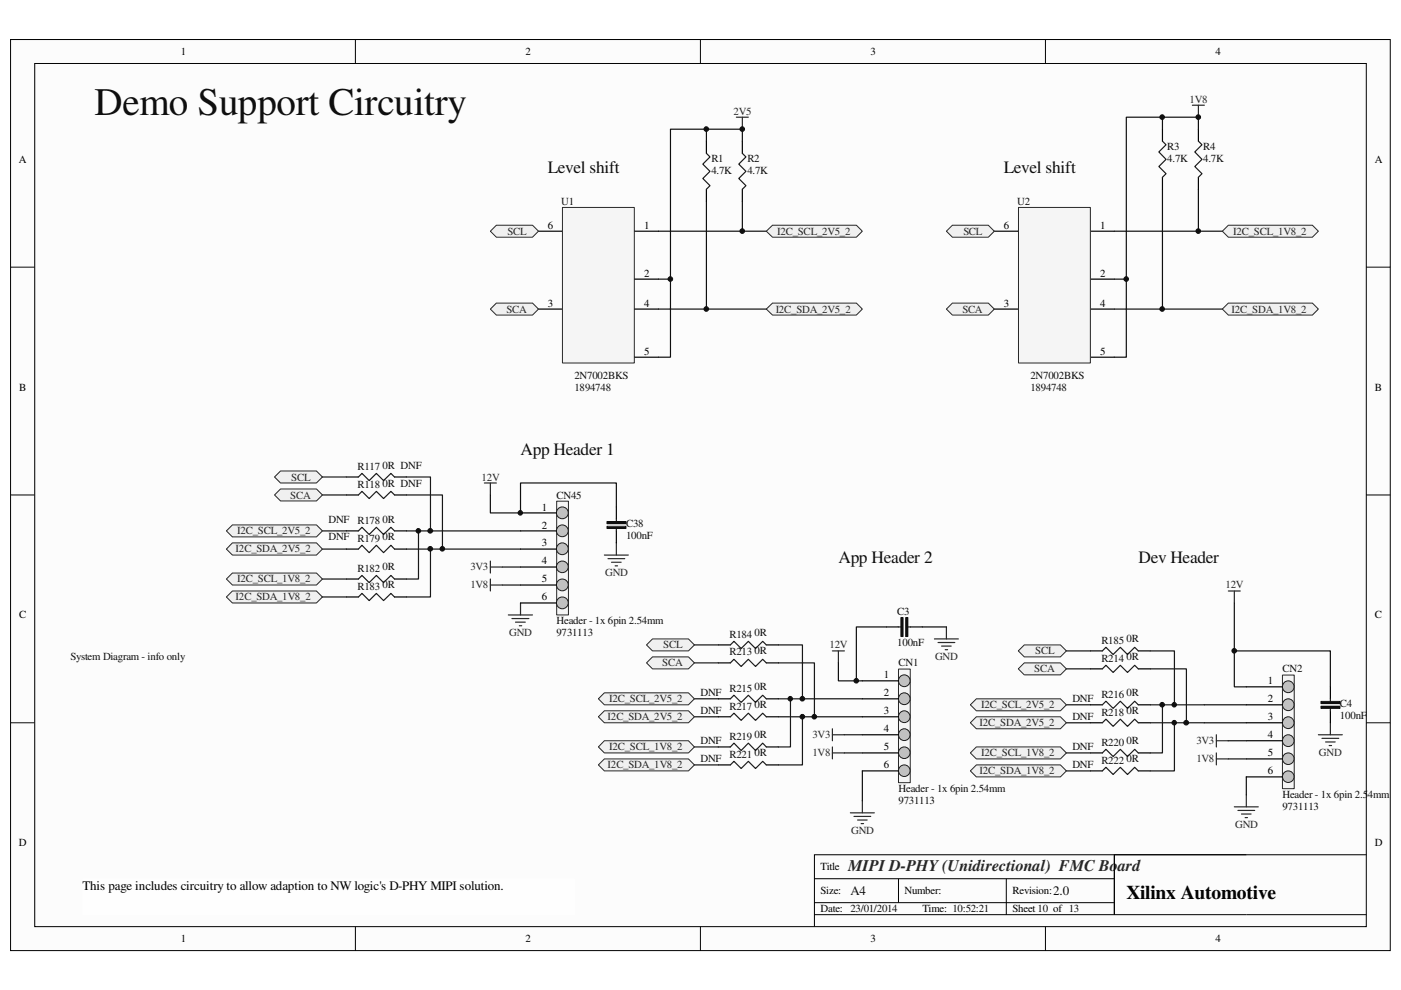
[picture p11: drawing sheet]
<svg xmlns="http://www.w3.org/2000/svg" width="297mm" height="210mm" viewBox="0 0 297 210" stroke-linecap="round" stroke-linejoin="round" font-family="sans-serif">
<path d="M2.3 8.4h292.5v193.1h-292.5z" fill="#fcfcfc"/>
<path d="M2.2 8.4h292.6v193.1h-292.6z" fill="none" stroke="#000" stroke-width=".21"/>
<path d="M7.4 13.5h282.3v183h-282.3z" fill="#fcfcfc"/>
<g fill="none" stroke="#000" stroke-width=".21">
<path d="M7.4 13.5h282.3v183h-282.3zM75.3 8.3v5.1M148.5 8.3v5.1M221.7 8.3v5.1M2.2 56.6h5.1M289.7 56.6h5.1M2.2 104.9h5.1M289.7 104.9h5.1M2.2 153.2h5.1M289.7 153.2h5.1M75.3 196.5v5.1M148.5 196.5v5.1"/>
<path d="M172.7 186.3h63.6M172.7 193.9h117M172.7 191.4h63.6M190.5 186.3v5.1M213.4 186.3v7.6M221.7 196.5v5.1M236.3 181.2v12.7v-12.7h53.4M264.2 181.2h-91.5v15.3"/>
</g>
<g fill="none" stroke="#262626" stroke-width=".25">
<path d="M252.8 22.3h2.6M254.1 22.3v2.5M176.5 138h2.5M177.8 138v2.5M198.1 135.5h5.1M198.9 136.2h3.5M199.6 137h2.1M200.4 137.8h.5M200.7 132.9v2.6M180.3 172.3h5.1M181.1 173.1h3.5M181.8 173.9h2.1"/>
<path d="M182.6 174.6h.5M182.8 169.8v2.5"/>
</g>
<path d="M182.8 163.4v6.4" fill="none" stroke="#0e0e0e" stroke-width=".25"/>
<path d="M210.8 49h5.1M231.2 59.2h5.1M231.2 49h5.1M210.8 65.5h5.1M231.2 65.5h5.1M231.2 75.7h5.1" fill="none" stroke="#000" stroke-width=".25"/>
<path d="M228.6 54.1l1.3 2.5h-2.5z" fill="#1c1c1c"/>
<path d="M228.6 54.1l1.3 2.5h-2.5z" fill="none" stroke="#1c1c1c" stroke-width=".21"/>
<path d="M227.4 53.3v.8h2.5v.8" fill="none" stroke="#1c1c1c" stroke-width=".25"/>
<path d="M227.4 50.3h2.5l-1.3 2.5z" fill="#1c1c1c"/>
<path d="M227.4 50.3h2.5l-1.3 2.5z" fill="none" stroke="#1c1c1c" stroke-width=".21"/>
<path d="M227.4 52.1v.7h2.5v.8" fill="none" stroke="#1c1c1c" stroke-width=".25"/>
<path d="M222.3 46.5l2.5-1.3v2.6z" fill="#1c1c1c"/>
<path d="M222.3 46.5l2.5-1.3v2.6z" fill="none" stroke="#1c1c1c" stroke-width=".21"/>
<path d="M219.7 52.8h5.1M222.3 52.8v6.4h8.9M222.3 45.2v2.6M231.2 49h-8.9v2.1" fill="none" stroke="#1c1c1c" stroke-width=".25"/>
<path d="M221.8 50h1l-.5 1.4z" fill="#1c1c1c"/>
<path d="M221.8 50h1l-.5 1.4z" fill="none" stroke="#1c1c1c" stroke-width=".21"/>
<g fill="none" stroke="#1c1c1c" stroke-width=".25">
<path d="M215.9 49h4.4v2.6M218.1 49a.31 .31 0 0 1 .5-.3 .31 .31 0 0 1 0 .6h-.3l-.2-.2M218.5 49v-2.5h10.1v6.3M219.7 51.6h1.1M221.5 51.6h1.6M223.8 51.6h1M224 49a.31 .31 0 0 1 .4-.3 .31 .31 0 0 1 0 .6l-.3-.1-.1-.1M224.3 49v2.6M228.3 49a.32 .32 0 0 1 .3-.3 .32 .32 0 0 1 .3 .3 .32 .32 0 0 1-.3 .3l-.3-.2M228.6 50.3v8.9"/>
<circle cx="228.6" cy="59.2" r=".32"/>
</g>
<path d="M228.6 70.6l1.3 2.6h-2.5z" fill="#1c1c1c"/>
<path d="M228.6 70.6l1.3 2.6h-2.5z" fill="none" stroke="#1c1c1c" stroke-width=".21"/>
<path d="M227.4 69.8v.8h2.5v.8" fill="none" stroke="#1c1c1c" stroke-width=".25"/>
<path d="M227.4 66.8h2.5l-1.3 2.5z" fill="#1c1c1c"/>
<path d="M227.4 66.8h2.5l-1.3 2.5z" fill="none" stroke="#1c1c1c" stroke-width=".21"/>
<path d="M227.4 68.6v.7h2.5v.8" fill="none" stroke="#1c1c1c" stroke-width=".25"/>
<path d="M222.3 63l2.5-1.3v2.6z" fill="#1c1c1c"/>
<path d="M222.3 63l2.5-1.3v2.6z" fill="none" stroke="#1c1c1c" stroke-width=".21"/>
<path d="M219.7 69.3h5.1M222.3 69.3v5.2h6.3M222.3 61.7v2.6M231.2 65.5h-8.9v2.1" fill="none" stroke="#1c1c1c" stroke-width=".25"/>
<path d="M221.8 66.5h1l-.5 1.4z" fill="#1c1c1c"/>
<path d="M221.8 66.5h1l-.5 1.4z" fill="none" stroke="#1c1c1c" stroke-width=".21"/>
<g fill="none" stroke="#1c1c1c" stroke-width=".25">
<path d="M215.9 65.5h4.4v2.6M218.1 65.5a.3 .3 0 0 1 .5-.2 .3 .3 0 0 1 0 .5 .3 .3 0 0 1-.5-.2M218.5 65.5v-2.5h10.1v6.3M219.7 68.1h1.1M221.5 68.1h1.6M223.8 68.1h1M224 65.5a.31 .31 0 0 1 .3-.3 .31 .31 0 0 1 .3 .3 .31 .31 0 0 1-.3 .3l-.3-.2M224.3 65.5v2.6M228.3 65.5a.31 .31 0 0 1 .3-.3 .31 .31 0 0 1 .3 .3 .31 .31 0 0 1-.3 .3l-.3-.2M228.6 74.5v1.2h2.6M228.6 66.8v3.8M228.6 71.9v3.8"/>
<circle cx="228.6" cy="74.4" r=".3"/>
</g>
<path d="M216 44h15.2v33h-15.2z" fill="#f5f5f5"/>
<path d="M215.9 44h15.3v33h-15.3z" fill="none" stroke="#262626" stroke-width=".21"/>
<path d="M246.5 24.8v2.6M236.3 49h22.9M246.5 40.1v25.4M254.1 40.1v8.9M236.3 65.5h22.9" fill="none" stroke="#0e0e0e" stroke-width=".25"/>
<path d="M156.1 24.8h2.6M157.4 24.8v2.6M260.4 125.3h2.6M261.7 125.3v2.5M261.7 171.1h5.1M262.5 171.8h3.5M263.2 172.6h2.1M264 173.4h.5M264.2 168.5v2.6" fill="none" stroke="#262626" stroke-width=".25"/>
<path d="M114.2 49h5M134.5 59.2h5.1M134.5 49h5.1M114.2 65.5h5M134.5 65.5h5.1M134.5 75.7h5.1" fill="none" stroke="#000" stroke-width=".25"/>
<path d="M131.9 54.1l1.3 2.5h-2.5z" fill="#1c1c1c"/>
<path d="M131.9 54.1l1.3 2.5h-2.5z" fill="none" stroke="#1c1c1c" stroke-width=".21"/>
<path d="M130.7 53.3v.8h2.5v.8" fill="none" stroke="#1c1c1c" stroke-width=".25"/>
<path d="M130.7 50.3h2.5l-1.3 2.5z" fill="#1c1c1c"/>
<path d="M130.7 50.3h2.5l-1.3 2.5z" fill="none" stroke="#1c1c1c" stroke-width=".21"/>
<path d="M130.7 52.1v.7h2.5v.8" fill="none" stroke="#1c1c1c" stroke-width=".25"/>
<path d="M125.6 46.5l2.5-1.3v2.6z" fill="#1c1c1c"/>
<path d="M125.6 46.5l2.5-1.3v2.6z" fill="none" stroke="#1c1c1c" stroke-width=".21"/>
<path d="M123.1 52.8h5M125.6 52.8v6.4h8.9M125.6 45.2v2.6M134.5 49h-8.9v2.1" fill="none" stroke="#1c1c1c" stroke-width=".25"/>
<path d="M125.1 50h1l-.5 1.4z" fill="#1c1c1c"/>
<path d="M125.1 50h1l-.5 1.4z" fill="none" stroke="#1c1c1c" stroke-width=".21"/>
<g fill="none" stroke="#1c1c1c" stroke-width=".25">
<path d="M119.2 49h4.4v2.6M121.5 49a.32 .32 0 0 1 .3-.3 .32 .32 0 0 1 .3 .3 .32 .32 0 0 1-.4 .3l-.2-.2M121.8 49v-2.5h10.1v6.3M123.1 51.6h1M124.8 51.6h1.6M127.1 51.6h1M127.3 49a.32 .32 0 0 1 .3-.3 .32 .32 0 0 1 .3 .3 .32 .32 0 0 1-.3 .3l-.3-.2M127.6 49v2.6M131.7 49a.31 .31 0 0 1 .4-.3 .31 .31 0 0 1 0 .6h-.3l-.1-.2M131.9 50.3v8.9"/>
<circle cx="132" cy="59.2" r=".31"/>
</g>
<path d="M131.9 70.6l1.3 2.6h-2.5z" fill="#1c1c1c"/>
<path d="M131.9 70.6l1.3 2.6h-2.5z" fill="none" stroke="#1c1c1c" stroke-width=".21"/>
<path d="M130.7 69.8v.8h2.5v.8" fill="none" stroke="#1c1c1c" stroke-width=".25"/>
<path d="M130.7 66.8h2.5l-1.3 2.5z" fill="#1c1c1c"/>
<path d="M130.7 66.8h2.5l-1.3 2.5z" fill="none" stroke="#1c1c1c" stroke-width=".21"/>
<path d="M130.7 68.6v.7h2.5v.8" fill="none" stroke="#1c1c1c" stroke-width=".25"/>
<path d="M125.6 63l2.5-1.3v2.6z" fill="#1c1c1c"/>
<path d="M125.6 63l2.5-1.3v2.6z" fill="none" stroke="#1c1c1c" stroke-width=".21"/>
<path d="M123.1 69.3h5M125.6 69.3v5.2h6.3M125.6 61.7v2.6M134.5 65.5h-8.9v2.1" fill="none" stroke="#1c1c1c" stroke-width=".25"/>
<path d="M125.1 66.5h1l-.5 1.4z" fill="#1c1c1c"/>
<path d="M125.1 66.5h1l-.5 1.4z" fill="none" stroke="#1c1c1c" stroke-width=".21"/>
<g fill="none" stroke="#1c1c1c" stroke-width=".25">
<path d="M119.2 65.5h4.4v2.6M121.5 65.5a.31 .31 0 0 1 .3-.3 .31 .31 0 0 1 .3 .3 .31 .31 0 0 1-.4 .3l-.2-.2M121.8 65.5v-2.5h10.1v6.3M123.1 68.1h1M124.8 68.1h1.6M127.1 68.1h1M127.3 65.5a.31 .31 0 0 1 .3-.3 .31 .31 0 0 1 .3 .3 .31 .31 0 0 1-.3 .3l-.3-.2M127.6 65.5v2.6M131.7 65.5a.3 .3 0 0 1 .4-.2 .3 .3 0 0 1 0 .5 .3 .3 0 0 1-.4-.2M131.9 74.5v1.2h2.6M131.9 66.8v3.8M131.9 71.9v3.8"/>
<circle cx="131.9" cy="74.4" r=".3"/>
</g>
<path d="M119.3 44h15.2v33h-15.2z" fill="#f5f5f5"/>
<path d="M119.2 44h15.3v33h-15.3z" fill="none" stroke="#262626" stroke-width=".21"/>
<path d="M149.8 27.4v2.5M139.6 49h22.9M149.8 42.7v22.8M157.4 42.7v6.3M139.6 65.5h22.9M177.8 140.5v3.9h5" fill="none" stroke="#0e0e0e" stroke-width=".25"/>
<path d="M17.6 186.4h104.2v7.5h-104.2z" fill="#fefefe"/>
<path d="M17.5 186.4h104.3v7.5h-104.3z" fill="none" stroke="#fefefe" stroke-width=".21"/>
<g fill="none" stroke="#262626" stroke-width=".25">
<path d="M102.7 102.4h2.5M104 102.4v2.5M128.1 117.7h5.1M128.9 118.4h3.6M129.7 119.2h2M130.4 120h.5M130.7 115.1v2.6M107.8 130.4h5.1M108.5 131.1h3.6M109.3 131.9h2.1M110.1 132.7h.5M110.4 127.8v2.6"/>
<path d="M279.5 155.8h5.1M280.3 156.5h3.5M281 157.3h2.1M281.8 158.1h.5M282.1 153.2v2.6"/>
</g>
<g fill="none" stroke="#0e0e0e" stroke-width=".25">
<path d="M157.4 29.9v-2.5h-15.2v31.8M254.1 27.4v-2.6h-15.3v34.4M139.6 59.2h2.6M142.2 59.2v16.5h-2.6M236.3 59.2h2.5M238.8 59.2v16.5h-2.5M68.4 112.6h5M68.4 116.4h5M86.2 112.6h24.2M86.2 116.4h24.2M187.9 132.9h-6.3v11.5M195.6 132.9h5.1"/>
<path d="M261.7 138h20.4v7.6M170.1 148.2h12.7M170.1 152h12.7M255.4 149.4h8.8M255.4 153.2h8.8"/>
</g>
<g fill="none" stroke="#000" stroke-width=".25">
<path d="M149.8 29.9v2.6M157.4 29.9v2.6M246.5 27.4v2.5M246.5 37.6v2.5M254.1 27.4v2.5M254.1 37.6v2.5M149.8 40.1v2.6M157.4 40.1v2.6M73.4 112.6h2.6M73.4 116.4h2.6M83.6 112.6h2.6M83.6 116.4h2.6"/>
<path d="M130.7 107.5v2.5M130.7 112.6v2.5M187.9 132.9h2.6M193 132.9h2.6M282.1 145.6v2.6M282.1 150.7v2.5"/>
</g>
<path d="M149.8 32.5l.7 .8-1.5 1.5 1.5 1.5-1.5 1.5 1.5 1.6-.7 .7M157.4 32.5l.8 .8-1.6 1.5 1.6 1.5-1.6 1.5 1.6 1.6-.8 .7M246.5 29.9l.7 .8-1.5 1.5 1.5 1.6-1.5 1.5 1.5 1.5-.7 .8M254.1 29.9l.7 .8-1.5 1.5 1.5 1.6-1.5 1.5 1.5 1.5-.7 .8M76 112.6l.7-.8 1.6 1.5 1.5-1.5 1.5 1.5 1.6-1.5 .7 .8M76 116.4l.7-.8 1.6 1.6 1.5-1.6 1.5 1.6 1.6-1.6 .7 .8M130.7 110v.5M130.7 112.1v.5M190.5 132.9h.5M192.5 132.9h.5M282.1 148.2v.5M282.1 150.2v.5" fill="none" stroke="#1c1c1c" stroke-width=".25"/>
<path d="M128.7 110.8h4M128.7 111.8h4M191.3 131v4M192.3 131v4M280.1 149h4M280.1 150h4" fill="none" stroke="#0e0e0e" stroke-width=".42"/>
<path d="M128.7 110.6h4v.4h-4zM128.7 111.6h4v.5h-4zM191 130.9h.5v4.1h-.5zM192 130.9h.5v4.1h-.5zM280.1 148.7h4v.5h-4zM280.1 149.7h4v.5h-4z" fill="none" stroke="#0e0e0e" stroke-width=".21"/>
<path d="M104 49l1.2-1.2h7.7l1.3 1.2-1.3 1.3h-7.7z" fill-rule="evenodd" fill="#f0f0f0"/>
<path d="M104 49l1.2-1.2h7.7l1.3 1.2-1.3 1.3h-7.7z" fill="none" stroke="#262626" stroke-width=".21"/>
<path d="M104 65.5l1.2-1.2h7.7l1.3 1.2-1.3 1.3h-7.7z" fill-rule="evenodd" fill="#f0f0f0"/>
<path d="M104 65.5l1.2-1.2h7.7l1.3 1.2-1.3 1.3h-7.7z" fill="none" stroke="#262626" stroke-width=".21"/>
<path d="M200.7 49l1.2-1.2h7.6l1.3 1.2-1.3 1.3h-7.6z" fill-rule="evenodd" fill="#f0f0f0"/>
<path d="M200.7 49l1.2-1.2h7.6l1.3 1.2-1.3 1.3h-7.6z" fill="none" stroke="#262626" stroke-width=".21"/>
<path d="M200.7 65.5l1.2-1.2h7.6l1.3 1.2-1.3 1.3h-7.6z" fill-rule="evenodd" fill="#f0f0f0"/>
<path d="M200.7 65.5l1.2-1.2h7.6l1.3 1.2-1.3 1.3h-7.6z" fill="none" stroke="#262626" stroke-width=".21"/>
<path d="M162.5 49l1.3-1.2h17.8l1.2 1.2-1.2 1.3h-17.8z" fill-rule="evenodd" fill="#f0f0f0"/>
<path d="M162.5 49l1.3-1.2h17.8l1.2 1.2-1.2 1.3h-17.8z" fill="none" stroke="#262626" stroke-width=".21"/>
<path d="M162.5 65.5l1.3-1.2h17.8l1.2 1.2-1.2 1.3h-17.8z" fill-rule="evenodd" fill="#f0f0f0"/>
<path d="M162.5 65.5l1.3-1.2h17.8l1.2 1.2-1.2 1.3h-17.8z" fill="none" stroke="#262626" stroke-width=".21"/>
<path d="M259.2 49l1.2-1.2h17.9l1.2 1.2-1.2 1.3h-17.9z" fill-rule="evenodd" fill="#f0f0f0"/>
<path d="M259.2 49l1.2-1.2h17.9l1.2 1.2-1.2 1.3h-17.9z" fill="none" stroke="#262626" stroke-width=".21"/>
<path d="M259.2 65.5l1.2-1.2h17.9l1.2 1.2-1.2 1.3h-17.9z" fill-rule="evenodd" fill="#f0f0f0"/>
<path d="M259.2 65.5l1.2-1.2h17.9l1.2 1.2-1.2 1.3h-17.9z" fill="none" stroke="#262626" stroke-width=".21"/>
<path d="M261.7 127.8v17.8h2.5M264.2 164.7v3.8" fill="none" stroke="#0e0e0e" stroke-width=".25"/>
<path d="M48 112.6l1.3-1.3h17.8l1.3 1.3-1.3 1.2h-17.8z" fill-rule="evenodd" fill="#f0f0f0"/>
<path d="M48 112.6l1.3-1.3h17.8l1.3 1.3-1.3 1.2h-17.8z" fill="none" stroke="#262626" stroke-width=".21"/>
<path d="M49.3 115.1h17.8l1.3 1.3-1.3 1.3h-17.8l-1.3-1.3z" fill-rule="evenodd" fill="#f0f0f0"/>
<path d="M49.3 115.1h17.8l1.3 1.3-1.3 1.3h-17.8l-1.3-1.3z" fill="none" stroke="#262626" stroke-width=".21"/>
<path d="M48 122.8l1.3-1.3h17.8l1.3 1.3-1.3 1.2h-17.8z" fill-rule="evenodd" fill="#f0f0f0"/>
<path d="M48 122.8l1.3-1.3h17.8l1.3 1.3-1.3 1.2h-17.8z" fill="none" stroke="#262626" stroke-width=".21"/>
<path d="M48 126.6l1.3-1.3h17.8l1.3 1.3-1.3 1.2h-17.8z" fill-rule="evenodd" fill="#f0f0f0"/>
<path d="M48 126.6l1.3-1.3h17.8l1.3 1.3-1.3 1.2h-17.8z" fill="none" stroke="#262626" stroke-width=".21"/>
<path d="M73.4 101.1h2.6M73.4 104.9h2.6M83.6 101.1h2.6M83.6 104.9h2.6M73.4 122.8h2.6M73.4 126.6h2.6M83.6 122.8h2.6M83.6 126.6h2.6" fill="none" stroke="#000" stroke-width=".25"/>
<path d="M76 101.1l.7-.7 1.6 1.5 1.5-1.5 1.5 1.5 1.6-1.5 .7 .7M76 104.9l.7-.7 1.6 1.5 1.5-1.5 1.5 1.5 1.6-1.5 .7 .7M76 122.8l.7-.8 1.6 1.5 1.5-1.5 1.5 1.5 1.6-1.5 .7 .8M76 126.6l.7-.8 1.6 1.5 1.5-1.5 1.5 1.5 1.6-1.5 .7 .8" fill="none" stroke="#1c1c1c" stroke-width=".25"/>
<path d="M88.7 112.6v10.2h-2.5M91.3 116.4v10.2h-5.1M68.4 122.8h5M68.4 126.6h5" fill="none" stroke="#151515" stroke-width=".25"/>
<path d="M58.2 101.1l1.3-1.2h7.6l1.3 1.2-1.3 1.3h-7.6z" fill-rule="evenodd" fill="#f0f0f0"/>
<path d="M58.2 101.1l1.3-1.2h7.6l1.3 1.2-1.3 1.3h-7.6z" fill="none" stroke="#262626" stroke-width=".21"/>
<path d="M58.2 104.9l1.3-1.2h7.6l1.3 1.2-1.3 1.3h-7.6z" fill-rule="evenodd" fill="#f0f0f0"/>
<path d="M58.2 104.9l1.3-1.2h7.6l1.3 1.2-1.3 1.3h-7.6z" fill="none" stroke="#262626" stroke-width=".21"/>
<path d="M68.4 101.1h5M68.4 104.9h5M86.2 101.1h5.1v11.5M86.2 104.9h7.6v11.5" fill="none" stroke="#151515" stroke-width=".25"/>
<path d="M147.2 148.2h5.1M147.2 152h5.1" fill="none" stroke="#0e0e0e" stroke-width=".25"/>
<path d="M152.3 148.2h2.6M152.3 152h2.6M162.5 148.2h2.6M162.5 152h2.6" fill="none" stroke="#000" stroke-width=".25"/>
<path d="M154.9 148.2l.7-.8 1.5 1.5 1.6-1.5 1.5 1.5 1.5-1.5 .8 .8M154.9 152l.7-.8 1.5 1.5 1.6-1.5 1.5 1.5 1.5-1.5 .8 .8" fill="none" stroke="#1c1c1c" stroke-width=".25"/>
<path d="M126.9 148.2l1.2-1.3h17.9l1.2 1.3-1.2 1.2h-17.9z" fill-rule="evenodd" fill="#f0f0f0"/>
<path d="M126.9 148.2l1.2-1.3h17.9l1.2 1.3-1.2 1.2h-17.9z" fill="none" stroke="#262626" stroke-width=".21"/>
<path d="M126.9 152l1.2-1.3h17.9l1.2 1.3-1.2 1.2h-17.9z" fill-rule="evenodd" fill="#f0f0f0"/>
<path d="M126.9 152l1.2-1.3h17.9l1.2 1.3-1.2 1.2h-17.9z" fill="none" stroke="#262626" stroke-width=".21"/>
<path d="M128.1 157.1h17.9l1.2 1.3-1.2 1.2h-17.9l-1.2-1.2z" fill-rule="evenodd" fill="#f0f0f0"/>
<path d="M128.1 157.1h17.9l1.2 1.3-1.2 1.2h-17.9l-1.2-1.2z" fill="none" stroke="#262626" stroke-width=".21"/>
<path d="M126.9 162.2l1.2-1.3h17.9l1.2 1.3-1.2 1.2h-17.9z" fill-rule="evenodd" fill="#f0f0f0"/>
<path d="M126.9 162.2l1.2-1.3h17.9l1.2 1.3-1.2 1.2h-17.9z" fill="none" stroke="#262626" stroke-width=".21"/>
<path d="M152.3 136.7h2.6M162.5 136.7h2.6M152.3 158.4h2.6M152.3 140.5h2.6M162.5 158.4h2.6M162.5 140.5h2.6M152.3 162.2h2.6M162.5 162.2h2.6" fill="none" stroke="#000" stroke-width=".25"/>
<path d="M154.9 136.7l.7-.7 1.5 1.5 1.6-1.5 1.5 1.5 1.5-1.5 .8 .7M154.9 158.4l.7-.8 1.5 1.5 1.6-1.5 1.5 1.5 1.5-1.5 .8 .8M154.9 140.5l.7-.7 1.5 1.5 1.6-1.5 1.5 1.5 1.5-1.5 .8 .7M154.9 162.2l.7-.8 1.5 1.5 1.6-1.5 1.5 1.5 1.5-1.5 .8 .8" fill="none" stroke="#1c1c1c" stroke-width=".25"/>
<path d="M147.2 158.4h5.1M167.6 148.2v10.2h-2.5M170.1 152v10.2h-5M147.2 162.2h5.1" fill="none" stroke="#151515" stroke-width=".25"/>
<path d="M137.1 136.7l1.2-1.2h7.7l1.2 1.2-1.2 1.3h-7.7z" fill-rule="evenodd" fill="#f0f0f0"/>
<path d="M137.1 136.7l1.2-1.2h7.7l1.2 1.2-1.2 1.3h-7.7z" fill="none" stroke="#262626" stroke-width=".21"/>
<path d="M137.1 140.5l1.2-1.2h7.7l1.2 1.2-1.2 1.3h-7.7z" fill-rule="evenodd" fill="#f0f0f0"/>
<path d="M137.1 140.5l1.2-1.2h7.7l1.2 1.2-1.2 1.3h-7.7z" fill="none" stroke="#262626" stroke-width=".21"/>
<path d="M147.2 136.7h5.1M165.1 136.7h5v11.5M147.2 140.5h5.1M165.1 140.5h7.6v11.5" fill="none" stroke="#151515" stroke-width=".25"/>
<path d="M226.1 149.4h5.1M226.1 153.2h5.1" fill="none" stroke="#0e0e0e" stroke-width=".25"/>
<path d="M231.2 149.4h2.5M231.2 153.2h2.5M241.3 149.4h2.6M241.3 153.2h2.6" fill="none" stroke="#000" stroke-width=".25"/>
<path d="M233.7 149.4l.8-.7 1.5 1.5 1.5-1.5 1.6 1.5 1.5-1.5 .7 .7M233.7 153.2l.8-.7 1.5 1.5 1.5-1.5 1.6 1.5 1.5-1.5 .7 .7" fill="none" stroke="#1c1c1c" stroke-width=".25"/>
<path d="M205.7 149.4l1.3-1.2h17.8l1.3 1.2-1.3 1.3h-17.8z" fill-rule="evenodd" fill="#f0f0f0"/>
<path d="M205.7 149.4l1.3-1.2h17.8l1.3 1.2-1.3 1.3h-17.8z" fill="none" stroke="#262626" stroke-width=".21"/>
<path d="M205.7 153.2l1.3-1.2h17.8l1.3 1.2-1.3 1.3h-17.8z" fill-rule="evenodd" fill="#f0f0f0"/>
<path d="M205.7 153.2l1.3-1.2h17.8l1.3 1.2-1.3 1.3h-17.8z" fill="none" stroke="#262626" stroke-width=".21"/>
<path d="M205.7 159.6l1.3-1.2h17.8l1.3 1.2-1.3 1.3h-17.8z" fill-rule="evenodd" fill="#f0f0f0"/>
<path d="M205.7 159.6l1.3-1.2h17.8l1.3 1.2-1.3 1.3h-17.8z" fill="none" stroke="#262626" stroke-width=".21"/>
<path d="M205.7 163.4l1.3-1.2h17.8l1.3 1.2-1.3 1.3h-17.8z" fill-rule="evenodd" fill="#f0f0f0"/>
<path d="M205.7 163.4l1.3-1.2h17.8l1.3 1.2-1.3 1.3h-17.8z" fill="none" stroke="#262626" stroke-width=".21"/>
<path d="M231.2 138h2.5M241.3 138h2.6M231.2 159.6h2.5M231.2 141.8h2.5M241.3 159.6h2.6M241.3 141.8h2.6M231.2 163.4h2.5M241.3 163.4h2.6" fill="none" stroke="#000" stroke-width=".25"/>
<path d="M233.7 138l.8-.8 1.5 1.6 1.5-1.6 1.6 1.6 1.5-1.6 .7 .8M233.7 159.6l.8-.7 1.5 1.5 1.5-1.5 1.6 1.5 1.5-1.5 .7 .7M233.7 141.8l.8-.7 1.5 1.5 1.5-1.5 1.6 1.5 1.5-1.5 .7 .7M233.7 163.4l.8-.7 1.5 1.5 1.5-1.5 1.6 1.5 1.5-1.5 .7 .7" fill="none" stroke="#1c1c1c" stroke-width=".25"/>
<path d="M226.1 159.6h5.1M246.5 149.4v10.2h-2.6M249 153.2v10.2h-5.1M226.1 163.4h5.1" fill="none" stroke="#151515" stroke-width=".25"/>
<path d="M215.9 138l1.3-1.3h7.6l1.3 1.3-1.3 1.3h-7.6z" fill-rule="evenodd" fill="#f0f0f0"/>
<path d="M215.9 138l1.3-1.3h7.6l1.3 1.3-1.3 1.3h-7.6z" fill="none" stroke="#262626" stroke-width=".21"/>
<path d="M215.9 141.8l1.3-1.3h7.6l1.3 1.3-1.3 1.3h-7.6z" fill-rule="evenodd" fill="#f0f0f0"/>
<path d="M215.9 141.8l1.3-1.3h7.6l1.3 1.3-1.3 1.3h-7.6z" fill="none" stroke="#262626" stroke-width=".21"/>
<path d="M226.1 138h5.1M243.9 138h5.1v11.4M165.1 148.2h5M165.1 152h5M226.1 141.8h5.1M243.9 141.8h7.6v11.4M243.9 149.4h11.5M243.9 153.2h11.5" fill="none" stroke="#151515" stroke-width=".25"/>
<path d="M118.1 106.3h2.4v24.1h-2.4z" fill="#f5f5f5"/>
<path d="M118 106.3h2.5v24.1h-2.5z" fill="none" stroke="#262626" stroke-width=".21"/>
<circle cx="119.2" cy="108.7" r="1.25" fill="#c0c0c0"/>
<circle cx="119.2" cy="108.7" r="1.25" fill="none" stroke="#1c1c1c" stroke-width=".21"/>
<circle cx="119.2" cy="112.5" r="1.25" fill="#c0c0c0"/>
<circle cx="119.2" cy="112.5" r="1.25" fill="none" stroke="#1c1c1c" stroke-width=".21"/>
<circle cx="119.2" cy="116.4" r="1.25" fill="#c0c0c0"/>
<circle cx="119.2" cy="116.4" r="1.25" fill="none" stroke="#1c1c1c" stroke-width=".21"/>
<circle cx="119.2" cy="120.2" r="1.24" fill="#c0c0c0"/>
<circle cx="119.2" cy="120.2" r="1.24" fill="none" stroke="#1c1c1c" stroke-width=".21"/>
<path d="M110.4 108.8h7.6M110.4 112.6h7.6M110.4 116.4h7.6M110.4 120.2h7.6" fill="none" stroke="#000" stroke-width=".25"/>
<circle cx="119.2" cy="124" r="1.25" fill="#c0c0c0"/>
<circle cx="119.2" cy="124" r="1.25" fill="none" stroke="#1c1c1c" stroke-width=".21"/>
<path d="M110.4 124h7.6" fill="none" stroke="#000" stroke-width=".25"/>
<circle cx="119.2" cy="127.8" r="1.25" fill="#c0c0c0"/>
<circle cx="119.2" cy="127.8" r="1.25" fill="none" stroke="#1c1c1c" stroke-width=".21"/>
<path d="M110.4 127.8h7.6" fill="none" stroke="#000" stroke-width=".25"/>
<path d="M190.5 141.9h2.5v24h-2.5z" fill="#f5f5f5"/>
<path d="M190.5 141.9h2.5v24h-2.5z" fill="none" stroke="#262626" stroke-width=".21"/>
<circle cx="191.7" cy="144.3" r="1.24" fill="#c0c0c0"/>
<circle cx="191.7" cy="144.3" r="1.24" fill="none" stroke="#1c1c1c" stroke-width=".21"/>
<circle cx="191.7" cy="148.1" r="1.24" fill="#c0c0c0"/>
<circle cx="191.7" cy="148.1" r="1.24" fill="none" stroke="#1c1c1c" stroke-width=".21"/>
<circle cx="191.7" cy="152" r="1.24" fill="#c0c0c0"/>
<circle cx="191.7" cy="152" r="1.24" fill="none" stroke="#1c1c1c" stroke-width=".21"/>
<circle cx="191.7" cy="155.8" r="1.24" fill="#c0c0c0"/>
<circle cx="191.7" cy="155.8" r="1.24" fill="none" stroke="#1c1c1c" stroke-width=".21"/>
<path d="M182.8 144.4h7.7M182.8 148.2h7.7M182.8 152h7.7M182.8 155.8h7.7" fill="none" stroke="#000" stroke-width=".25"/>
<circle cx="191.7" cy="159.6" r="1.23" fill="#c0c0c0"/>
<circle cx="191.7" cy="159.6" r="1.23" fill="none" stroke="#1c1c1c" stroke-width=".21"/>
<path d="M182.8 159.6h7.7" fill="none" stroke="#000" stroke-width=".25"/>
<circle cx="191.7" cy="163.4" r="1.23" fill="#c0c0c0"/>
<circle cx="191.7" cy="163.4" r="1.23" fill="none" stroke="#1c1c1c" stroke-width=".21"/>
<path d="M182.8 163.4h7.7" fill="none" stroke="#000" stroke-width=".25"/>
<path d="M271.9 143.2h2.5v24h-2.5z" fill="#f5f5f5"/>
<path d="M271.9 143.1h2.5v24.1h-2.5z" fill="none" stroke="#262626" stroke-width=".21"/>
<circle cx="273.1" cy="145.6" r="1.24" fill="#c0c0c0"/>
<circle cx="273.1" cy="145.6" r="1.24" fill="none" stroke="#1c1c1c" stroke-width=".21"/>
<circle cx="273.1" cy="149.4" r="1.24" fill="#c0c0c0"/>
<circle cx="273.1" cy="149.4" r="1.24" fill="none" stroke="#1c1c1c" stroke-width=".21"/>
<circle cx="273.1" cy="153.2" r="1.24" fill="#c0c0c0"/>
<circle cx="273.1" cy="153.2" r="1.24" fill="none" stroke="#1c1c1c" stroke-width=".21"/>
<circle cx="273.1" cy="157" r="1.24" fill="#c0c0c0"/>
<circle cx="273.1" cy="157" r="1.24" fill="none" stroke="#1c1c1c" stroke-width=".21"/>
<path d="M264.2 145.6h7.7M264.2 149.4h7.7M264.2 153.2h7.7M264.2 157.1h7.7" fill="none" stroke="#000" stroke-width=".25"/>
<circle cx="273.1" cy="160.9" r="1.23" fill="#c0c0c0"/>
<circle cx="273.1" cy="160.9" r="1.23" fill="none" stroke="#1c1c1c" stroke-width=".21"/>
<path d="M264.2 160.9h7.7" fill="none" stroke="#000" stroke-width=".25"/>
<circle cx="273.1" cy="164.7" r="1.23" fill="#c0c0c0"/>
<circle cx="273.1" cy="164.7" r="1.23" fill="none" stroke="#1c1c1c" stroke-width=".21"/>
<path d="M264.2 164.7h7.7" fill="none" stroke="#000" stroke-width=".25"/>
<path d="M104 104.9v3.9h6.4v-6.4h20.3v5.1" fill="none" stroke="#0e0e0e" stroke-width=".25"/>
<path d="M104 119v2.5M104 122.8v2.5M104 120.2h2.5M104 124h2.5M176.5 154.5v2.6M176.5 158.4v2.5M176.5 155.8h2.5M176.5 159.6h2.5M257.9 155.8v2.6M257.9 159.6v2.6M257.9 157.1h2.5M257.9 160.9h2.5" fill="none" stroke="#262626" stroke-width=".25"/>
<path d="M106.5 120.2h3.9M106.5 124h3.9M179 155.8h3.8M179 159.6h3.8M260.4 157.1h3.8M260.4 160.9h3.8" fill="none" stroke="#151515" stroke-width=".25"/>
<circle cx="88.7" cy="112.5" r=".49" fill="#0e0e0e"/>
<circle cx="88.7" cy="112.5" r=".49" fill="none" stroke="#0e0e0e" stroke-width=".21"/>
<circle cx="91.2" cy="116.4" r=".5" fill="#0e0e0e"/>
<circle cx="91.2" cy="116.4" r=".5" fill="none" stroke="#0e0e0e" stroke-width=".21"/>
<circle cx="91.2" cy="112.5" r=".5" fill="#0e0e0e"/>
<circle cx="91.2" cy="112.5" r=".5" fill="none" stroke="#0e0e0e" stroke-width=".21"/>
<circle cx="93.8" cy="116.4" r=".49" fill="#0e0e0e"/>
<circle cx="93.8" cy="116.4" r=".49" fill="none" stroke="#0e0e0e" stroke-width=".21"/>
<circle cx="110.3" cy="108.7" r=".48" fill="#0e0e0e"/>
<circle cx="110.3" cy="108.7" r=".48" fill="none" stroke="#0e0e0e" stroke-width=".21"/>
<circle cx="142.1" cy="59.2" r=".49" fill="#0e0e0e"/>
<circle cx="142.1" cy="59.2" r=".49" fill="none" stroke="#0e0e0e" stroke-width=".21"/>
<circle cx="149.7" cy="65.5" r=".49" fill="#0e0e0e"/>
<circle cx="149.7" cy="65.5" r=".49" fill="none" stroke="#0e0e0e" stroke-width=".21"/>
<circle cx="149.7" cy="27.4" r=".49" fill="#0e0e0e"/>
<circle cx="149.7" cy="27.4" r=".49" fill="none" stroke="#0e0e0e" stroke-width=".21"/>
<circle cx="157.4" cy="49" r=".49" fill="#0e0e0e"/>
<circle cx="157.4" cy="49" r=".49" fill="none" stroke="#0e0e0e" stroke-width=".21"/>
<circle cx="157.4" cy="27.4" r=".49" fill="#0e0e0e"/>
<circle cx="157.4" cy="27.4" r=".49" fill="none" stroke="#0e0e0e" stroke-width=".21"/>
<circle cx="167.5" cy="148.1" r=".48" fill="#0e0e0e"/>
<circle cx="167.5" cy="148.1" r=".48" fill="none" stroke="#0e0e0e" stroke-width=".21"/>
<circle cx="170.1" cy="152" r=".49" fill="#0e0e0e"/>
<circle cx="170.1" cy="152" r=".49" fill="none" stroke="#0e0e0e" stroke-width=".21"/>
<circle cx="170.1" cy="148.1" r=".49" fill="#0e0e0e"/>
<circle cx="170.1" cy="148.1" r=".49" fill="none" stroke="#0e0e0e" stroke-width=".21"/>
<circle cx="172.6" cy="152" r=".49" fill="#0e0e0e"/>
<circle cx="172.6" cy="152" r=".49" fill="none" stroke="#0e0e0e" stroke-width=".21"/>
<circle cx="181.5" cy="144.3" r=".49" fill="#0e0e0e"/>
<circle cx="181.5" cy="144.3" r=".49" fill="none" stroke="#0e0e0e" stroke-width=".21"/>
<circle cx="238.8" cy="59.2" r=".49" fill="#0e0e0e"/>
<circle cx="238.8" cy="59.2" r=".49" fill="none" stroke="#0e0e0e" stroke-width=".21"/>
<circle cx="246.4" cy="149.4" r=".49" fill="#0e0e0e"/>
<circle cx="246.4" cy="149.4" r=".49" fill="none" stroke="#0e0e0e" stroke-width=".21"/>
<circle cx="246.4" cy="65.5" r=".49" fill="#0e0e0e"/>
<circle cx="246.4" cy="65.5" r=".49" fill="none" stroke="#0e0e0e" stroke-width=".21"/>
<circle cx="246.4" cy="24.8" r=".49" fill="#0e0e0e"/>
<circle cx="246.4" cy="24.8" r=".49" fill="none" stroke="#0e0e0e" stroke-width=".21"/>
<circle cx="248.9" cy="153.2" r=".48" fill="#0e0e0e"/>
<circle cx="248.9" cy="153.2" r=".48" fill="none" stroke="#0e0e0e" stroke-width=".21"/>
<circle cx="248.9" cy="149.4" r=".48" fill="#0e0e0e"/>
<circle cx="248.9" cy="149.4" r=".48" fill="none" stroke="#0e0e0e" stroke-width=".21"/>
<circle cx="251.5" cy="153.2" r=".5" fill="#0e0e0e"/>
<circle cx="251.5" cy="153.2" r=".5" fill="none" stroke="#0e0e0e" stroke-width=".21"/>
<circle cx="254.1" cy="49" r=".49" fill="#0e0e0e"/>
<circle cx="254.1" cy="49" r=".49" fill="none" stroke="#0e0e0e" stroke-width=".21"/>
<circle cx="254.1" cy="24.8" r=".49" fill="#0e0e0e"/>
<circle cx="254.1" cy="24.8" r=".49" fill="none" stroke="#0e0e0e" stroke-width=".21"/>
<circle cx="261.7" cy="138" r=".49" fill="#0e0e0e"/>
<circle cx="261.7" cy="138" r=".49" fill="none" stroke="#0e0e0e" stroke-width=".21"/>
<text font-size="8.3" fill="#0e0e0e" x="20.1" y="24.3">Demo Support Circuitry</text>
<text font-size="4.1" x="238.8" y="190.5">Xilinx Automotive</text>
<g font-size="3.7" fill="#0e0e0e">
<text x="116.2" y="36.7">Level shift</text>
<text x="212.8" y="36.7">Level shift</text>
<text x="110.4" y="96.5">App Header 1</text>
<text x="177.8" y="119.4">App Header 2</text>
<text x="241.4" y="119.4">Dev Header</text>
</g>
<text font-size="3.4" fill="#262626" x="179.8" y="184.6">MIPI D-PHY (Unidirectional) FMC Board</text>
<text font-size="2.8" x="17.5" y="188.7">This page includes circuitry to allow adaption to NW logic's D-PHY MIPI solution.</text>
<g font-size="2.8" fill="#0e0e0e">
<text x="180.3" y="189.8">A4</text>
<text x="223.3" y="189.8">2.0</text>
</g>
<g font-size="2.3">
<text x="38.3" y="11.6">1</text>
<text x="111.4" y="11.6">2</text>
<text x="184.6" y="11.6">3</text>
<text x="257.7" y="11.6">4</text>
<text x="4" y="34.5">A</text>
<text x="291.5" y="34.5">A</text>
<text x="116.1" y="48.5">6</text>
<text x="136.6" y="48.5">1</text>
<text x="212.8" y="48.5">6</text>
<text x="233.3" y="48.5">1</text>
<text x="136.6" y="58.7">2</text>
<text x="233.3" y="58.7">2</text>
<text x="116.1" y="65">3</text>
<text x="136.6" y="65">4</text>
<text x="212.8" y="65">3</text>
<text x="233.3" y="65">4</text>
<text x="136.6" y="75.2">5</text>
<text x="233.3" y="75.2">5</text>
<text x="4.1" y="82.8">B</text>
<text x="291.5" y="82.8">B</text>
<text x="114.8" y="108.2">1</text>
<text x="114.8" y="112.1">2</text>
<text x="114.8" y="115.9">3</text>
<text x="114.8" y="119.7">4</text>
<text x="114.8" y="123.5">5</text>
<text x="4.1" y="131.1">C</text>
<text x="114.8" y="127.3">6</text>
<text x="291.5" y="131.1">C</text>
<text x="187.4" y="143.8">1</text>
<text x="187.4" y="147.7">2</text>
<text x="268.8" y="145.1">1</text>
<text x="268.8" y="148.9">2</text>
<text x="187.4" y="151.5">3</text>
<text x="187.4" y="155.3">4</text>
<text x="268.8" y="152.7">3</text>
<text x="187.4" y="159.1">5</text>
<text x="268.8" y="156.5">4</text>
<text x="268.8" y="160.4">5</text>
<text x="187.4" y="162.9">6</text>
<text x="268.8" y="164.2">6</text>
<text x="4" y="179.4">D</text>
<text x="291.5" y="179.4">D</text>
<text x="173.9" y="184.5">Title</text>
<text x="173.9" y="189.6">Size:</text>
<text x="191.8" y="189.6">Number:</text>
<text x="214.7" y="189.6">Revision:</text>
<text x="173.9" y="193.4">Date: 23/01/2014</text>
<text x="195.6" y="193.4">Time: 10:52:21</text>
<text x="214.7" y="193.4">Sheet 10 of 13</text>
<text x="38.3" y="199.8">1</text>
<text x="111.4" y="199.8">2</text>
<text x="184.6" y="199.8">3</text>
<text x="257.7" y="199.8">4</text>
</g>
<g font-size="2.3" fill="#262626">
<text x="252.2" y="21.8">1V8</text>
<text x="155.5" y="24.3">2V5</text>
<text x="107.6" y="49.7">SCL</text>
<text x="164.8" y="49.7">I2C_SCL_2V5_2</text>
<text x="204.3" y="49.7">SCL</text>
<text x="261.4" y="49.7">I2C_SCL_1V8_2</text>
<text x="107.4" y="66.3">SCA</text>
<text x="164.5" y="66.3">I2C_SDA_2V5_2</text>
<text x="204" y="66.3">SCA</text>
<text x="261.1" y="66.3">I2C_SDA_1V8_2</text>
<text x="61.8" y="101.9">SCL</text>
<text x="102.1" y="101.9">12V</text>
<text x="61.5" y="105.7">SCA</text>
<text x="50.3" y="113.3">I2C_SCL_2V5_2</text>
<text x="50" y="117.1">I2C_SDA_2V5_2</text>
<text x="50.3" y="123.5">I2C_SCL_1V8_2</text>
<text x="99.7" y="120.9">3V3</text>
<text x="99.7" y="124.8">1V8</text>
<text x="128.3" y="122.2">GND</text>
<text x="259.8" y="124.8">12V</text>
<text x="50" y="127.3">I2C_SDA_1V8_2</text>
<text x="107.9" y="134.9">GND</text>
<text x="140.6" y="137.5">SCL</text>
<text x="175.9" y="137.5">12V</text>
<text x="140.4" y="141.3">SCA</text>
<text x="198.2" y="140">GND</text>
<text x="219.3" y="142.6">SCA</text>
<text x="219.5" y="138.7">SCL</text>
<text x="129.2" y="148.9">I2C_SCL_2V5_2</text>
<text x="128.8" y="152.7">I2C_SDA_2V5_2</text>
<text x="207.7" y="154">I2C_SDA_2V5_2</text>
<text x="208" y="150.2">I2C_SCL_2V5_2</text>
<text x="129.2" y="159.1">I2C_SCL_1V8_2</text>
<text x="172.3" y="156.5">3V3</text>
<text x="172.3" y="160.4">1V8</text>
<text x="208" y="160.4">I2C_SCL_1V8_2</text>
<text x="253.7" y="157.8">3V3</text>
<text x="253.7" y="161.6">1V8</text>
<text x="279.7" y="160.4">GND</text>
<text x="128.8" y="162.9">I2C_SDA_1V8_2</text>
<text x="207.7" y="164.2">I2C_SDA_1V8_2</text>
<text x="180.5" y="176.9">GND</text>
<text x="261.9" y="175.6">GND</text>
</g>
<g font-size="2.3" fill="#0e0e0e">
<text x="150.8" y="34.2">R1</text>
<text x="158.5" y="34.2">R2</text>
<text x="247.5" y="34.2">4.7K</text>
<text x="247.5" y="31.7">R3</text>
<text x="255.1" y="34.2">4.7K</text>
<text x="255.1" y="31.7">R4</text>
<text x="150.8" y="36.8">4.7K</text>
<text x="158.5" y="36.8">4.7K</text>
<text x="119" y="43.4">U1</text>
<text x="215.7" y="43.4">U2</text>
<text x="121.8" y="82.8">1894748</text>
<text x="121.8" y="80.3">2N7002BKS</text>
<text x="218.5" y="82.8">1894748</text>
<text x="218.5" y="80.3">2N7002BKS</text>
<text x="75.8" y="99.6">R117</text>
<text x="81.1" y="99.4">0R DNF</text>
<text x="75.8" y="103.4">R118</text>
<text x="81.1" y="103.2">0R DNF</text>
<text x="118" y="105.7">CN45</text>
<text x="69.7" y="110.8">DNF</text>
<text x="75.8" y="111">R178</text>
<text x="81.1" y="110.8">0R</text>
<text x="132.8" y="111.8">C38</text>
<text x="69.7" y="114.6">DNF</text>
<text x="75.8" y="114.9">R179</text>
<text x="81.1" y="114.6">0R</text>
<text x="132.8" y="114.3">100nF</text>
<text x="75.8" y="121.2">R182</text>
<text x="75.8" y="125">R183</text>
<text x="81.1" y="120.9">0R</text>
<text x="81.1" y="124.8">0R</text>
<text x="190.2" y="130.3">C3</text>
<text x="118" y="134.9">9731113</text>
<text x="118" y="132.4">Header - 1x 6pin 2.54mm</text>
<text x="154.6" y="135.2">R184</text>
<text x="160" y="134.9">0R</text>
<text x="190.2" y="136.9">100nF</text>
<text x="233.5" y="136.4">R185</text>
<text x="238.8" y="136.2">0R</text>
<text x="15" y="140">System Diagram - info only</text>
<text x="154.6" y="139">R213</text>
<text x="160" y="138.7">0R</text>
<text x="190.5" y="141.3">CN1</text>
<text x="233.5" y="140.3">R214</text>
<text x="238.8" y="140">0R</text>
<text x="271.9" y="142.6">CN2</text>
<text x="148.5" y="147.7">DNF</text>
<text x="154.6" y="146.6">R215</text>
<text x="160" y="146.4">0R</text>
<text x="227.4" y="148.9">DNF</text>
<text x="233.5" y="147.9">R216</text>
<text x="238.8" y="147.7">0R</text>
<text x="284.1" y="149.9">C4</text>
<text x="148.5" y="151.5">DNF</text>
<text x="154.6" y="150.5">R217</text>
<text x="160" y="150.2">0R</text>
<text x="227.4" y="152.7">DNF</text>
<text x="233.5" y="151.7">R218</text>
<text x="238.8" y="151.5">0R</text>
<text x="284.1" y="152.5">100nF</text>
<text x="148.5" y="157.8">DNF</text>
<text x="148.5" y="161.6">DNF</text>
<text x="154.6" y="156.8">R219</text>
<text x="154.6" y="160.6">R221</text>
<text x="160" y="156.5">0R</text>
<text x="160" y="160.4">0R</text>
<text x="227.4" y="159.1">DNF</text>
<text x="233.5" y="158.1">R220</text>
<text x="233.5" y="161.9">R222</text>
<text x="238.8" y="157.8">0R</text>
<text x="238.8" y="161.6">0R</text>
<text x="190.5" y="168">Header - 1x 6pin 2.54mm</text>
<text x="227.4" y="162.9">DNF</text>
<text x="190.5" y="170.5">9731113</text>
<text x="271.9" y="169.2">Header - 1x 6pin 2.54mm</text>
<text x="271.9" y="171.8">9731113</text>
</g>
</svg>
